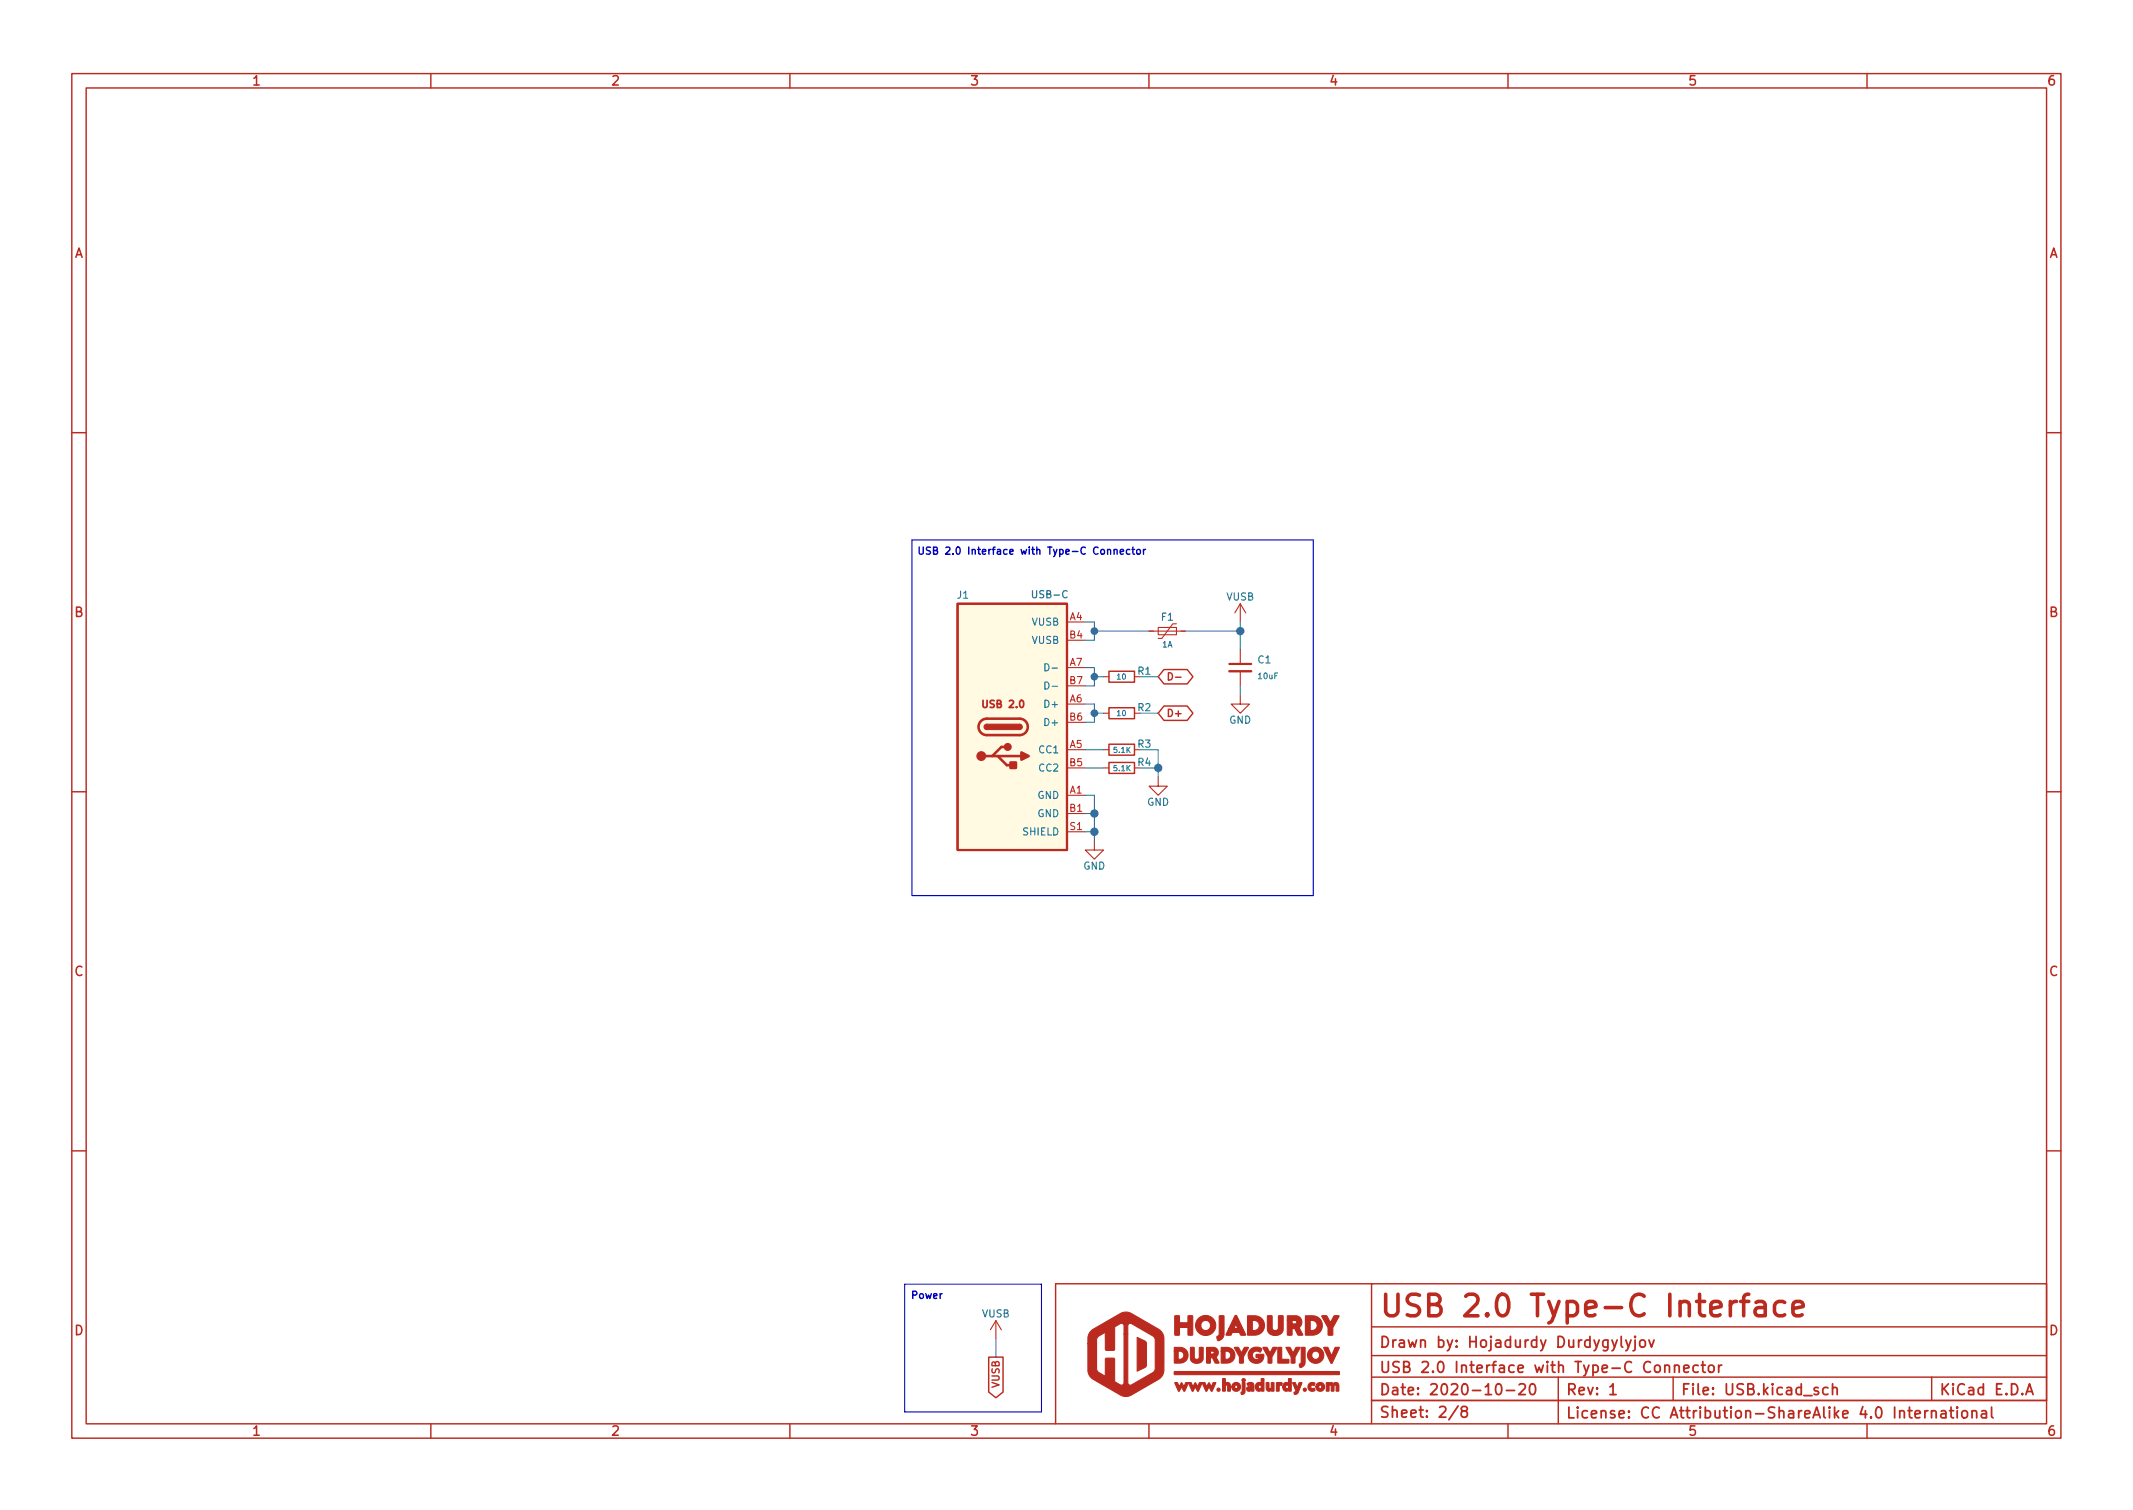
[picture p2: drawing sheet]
<svg xmlns="http://www.w3.org/2000/svg" width="297mm" height="210mm" viewBox="0 0 297 210" stroke-linecap="round" stroke-linejoin="round" font-family="sans-serif">
<g fill="none" stroke="#ba2a1f" stroke-width=".2">
<path d="M10 10.2h277v190.1h-277zM12 12.2h273v186.1h-273zM60 10.2v2M110 10.2v2M160 10.2v2M210 10.2v2M260 10.2v2M10 60.2h2M285 60.2h2M154.4 93.5h3.6v1.5h-3.6zM154.4 98.5h3.6v1.6h-3.6zM162.1 93.2h3.2l.8 1-.8 1h-3.2l-.8-1z"/>
<path d="M162.1 98.3h3.2l.8 1-.8 1h-3.2l-.8-1zM162.7 93.7a.51 .51 0 0 1 .6 .5 .51 .51 0 0 1-.6 .5zM163.7 94.3h.8M10 110.2h2M154.4 106.2h3.6v1.5h-3.6zM154.4 103.6h3.6v1.6h-3.6zM285 110.2h2M10 160.2h2M191 178.8h94v16.2h-94zM191 178.8h-44v19.5M285 160.2h2M60 198.3v2"/>
<path d="M110 198.3v2M137.7 189h2v4.8l-1 .8-1-.8zM160 198.3v2M191 188.8h94M191 184.8h94M191 195h94M191 191.8h94M191 195v3.3M210 198.3v2M217 191.8v6.5M233 191.8v3.2M260 198.3v2"/>
<path d="M269 191.8v3.2"/>
</g>
<g fill="none" stroke="#ba2a1f" stroke-width=".25">
<path d="M203.1 195.8l-1.3 1.9M203.8 196.5l-.2-.1a.31 .31 0 0 1-.1-.3 .31 .31 0 0 1 .3-.3l.4 .1a.31 .31 0 0 1 .1 .3 .31 .31 0 0 1-.2 .3h-.3l-.3 .3 .1 .4 .2 .1h.3l.2-.3v-.4l-.2-.1M208.5 192.8a.36 .36 0 0 1 .6 .2 .77 .77 0 0 1-.5 1.2 1 1 0 0 1-.1-1.4zM209.8 193.6h1.1M211.6 192.8l.2-.1 .5 .1a.41 .41 0 0 1 0 .5l-.8 .9h.9M213.1 192.8a.36 .36 0 0 1 .4-.1 .36 .36 0 0 1 .3 .3 .77 .77 0 0 1-.5 1.2 .91 .91 0 0 1-.2-1.4zM224.2 193.1l.4-.4v1.5M224.2 194.2h.9M224.5 186.6l.3 1M225.2 186.6l-.5 1.3-.2 .2M225.8 186.1v1.3l.2 .2M226.4 186.6l.4 1"/>
<path d="M227.1 186.6l-.5 1.3-.2 .2M227.7 186.6v1.3l-.1 .1-.2 .1M227.7 186.1l-.1 .1h.1h.1l-.1-.1v.1M228.5 186.7a.41 .41 0 0 1 .6 .2v.4a.41 .41 0 0 1-.4 .3 .41 .41 0 0 1-.4-.3v-.4zM229.6 186.6l.4 1 .3-1M230.6 190.2a.41 .41 0 0 1 .6 .2v.4a.41 .41 0 0 1-.4 .3 .41 .41 0 0 1-.4-.3v-.4zM231.8 190.2a.37 .37 0 0 1 .7 .1v.8M231.8 190.1v1M233.2 190.2a.37 .37 0 0 1 .6 .1v.8M233.2 190.1v1M234.5 190.6l.7-.2-.1-.2-.4-.1-.2 .2 .1 .7 .1 .1 .4-.1M236.5 190.2l-.4-.1-.3 .3v.4l.1 .2 .2 .1 .4-.1"/>
<path d="M236.9 190.1h.6M237.1 189.6v1.3l.1 .1 .3 .1M238.1 190.2a.41 .41 0 0 1 .6 .2v.4a.41 .41 0 0 1-.4 .3 .41 .41 0 0 1-.4-.3v-.4zM239.3 190.1v1M239.8 190.1l-.3 .1-.2 .2M254.6 193.3l-.5-.1-.3 .3v.4l.2 .2 .1 .1 .5-.1M255.2 193.3a.37 .37 0 0 1 .6 .1v.8M255.2 192.7v1.5M266.7 196.9l.7-.1-.1-.3-.4-.1-.2 .2 .1 .8h.1h.4M268.1 196.4v1M268.5 196.4l-.3 .1-.1 .2M269 196.6a.37 .37 0 0 1 .6 0v.8"/>
<path d="M269 196.4v1M270.3 196.5l.2-.1 .4 .1 .1 .9M271 196.8l-.5 .1a.29 .29 0 0 0-.2 .2 .29 .29 0 0 0 .2 .3h.5M271.5 196.4h.6M271.7 195.9v1.3l.1 .2h.3M272.6 195.9l-.1 .1 .1 .1v-.1v-.1v.2M272.6 196.4v1M273.3 196.5a.41 .41 0 0 1 .7 .2v.4a.41 .41 0 0 1-.4 .3 .41 .41 0 0 1-.4-.3v-.4zM274.6 196.6a.37 .37 0 0 1 .7 0v.8M274.6 196.4v1M276 196.5l.1-.1 .5 .1v.9M276.6 196.8l-.5 .1a.29 .29 0 0 0-.2 .2 .29 .29 0 0 0 .2 .3h.5"/>
<path d="M277.3 195.9v1.3l.3 .2M282.1 194.2l.5-1.5 .5 1.5M282.3 193.8h.7"/>
</g>
<path d="M241.8 181.2a.77 .77 0 0 0-.8 .6M242.4 181.2h1.1M243.5 180.2l-.5 .2-.2 .2v2.6M244.5 181.4l.3-.2h.6l.3 .2 .1 .2v1.6M245.8 181.9l-.3 .2h-.7a.59 .59 0 0 0-.4 .5 .59 .59 0 0 0 .4 .6h.7l.3-.1M248.5 181.4l-.2-.2h-.6l-.3 .2-.3 .4v.8l.3 .5 .3 .1h.6l.2-.1M249.7 182.2l1.4-.3-.1-.5-.3-.2h-.6l-.3 .2-.1 .2v1.2l.1 .3 .3 .1h.6l.3-.1" fill="none" stroke="#ba2a1f" stroke-width=".5"/>
<g fill="#ba2a1f" stroke="#ba2a1f" stroke-width=".15">
<path d="M152 185.3l4.1-2.4 .7-.2 .7 .2 3.9 2.2a1.57 1.57 0 0 1 .7 1.5v4.3a2.4 2.4 0 0 1-1.5 1.6l-3.1 1.8-.9 .1-.6-.1-3.7-2.2a1.56 1.56 0 0 1-.8-1.2v-3.8h1.2v3.5l.1 .3 .3 .2 .8 .4v-2.3l.1-.1h1.2v3.2l.7 .5a.37 .37 0 0 0 .4 0 .37 .37 0 0 0 .2-.4v-6.6h.6v6.8a.47 .47 0 0 0 .8 .1l2.6-1.6 .3-.3 .1-4.2-.1-.3-.2-.3-3.1-1.7a.36 .36 0 0 0-.4 .4v1.1h-.6v-1.2a.49 .49 0 0 0-.8-.1l-.5 .3v3.1l-.1 .1h-1l-.2-.1v-2.3l-1 .6-.2 .3v.6h-1.2v-.5a1.58 1.58 0 0 1 .5-1.3z"/>
<path d="M173 192.5h.4v1.3a.32 .32 0 0 1-.2 .3 .32 .32 0 0 1-.4-.1v-.1l.2-.2z"/>
<path d="M180 192.5h.4l.3 .7 .2-.7h.2a.14 .14 0 0 1 .2 .1 .14 .14 0 0 1-.1 .1l-.3 .9a.46 .46 0 0 1-.7 .5 .24 .24 0 0 1 .2-.4z"/>
<path d="M163.6 192.5h.2a.6 .6 0 0 1 .4 .6l.3-.6 .4 .6 .1-.3a.27 .27 0 0 1 .2-.3 .27 .27 0 0 1 .3 .1l-.4 .8a.26 .26 0 0 1-.2 .3l-.4-.6-.1 .3a.29 .29 0 0 1-.3 .3z"/>
<path d="M165.5 192.5h.4l.2 .6 .3-.6 .4 .6 .1-.3a.27 .27 0 0 1 .2-.3 .27 .27 0 0 1 .3 .1l-.4 .8a.25 .25 0 0 1-.2 .3l-.3-.6-.2 .3a.29 .29 0 0 1-.3 .3z"/>
<path d="M167.4 192.5h.2a.61 .61 0 0 1 .4 .6l.3-.6 .4 .6 .1-.3a.27 .27 0 0 1 .2-.3 .27 .27 0 0 1 .3 .1l-.3 .8a.25 .25 0 0 1-.3 .3l-.3-.6-.3 .6a.19 .19 0 0 1-.2 0 .19 .19 0 0 1-.1-.2z"/>
<path d="M171.7 192.7a.61 .61 0 0 1 1 .1 .61 .61 0 0 1-.4 .9 .61 .61 0 0 1-.8-.6h.4a.21 .21 0 0 0 .3 .2 .21 .21 0 0 0 .1-.4 .22 .22 0 0 0-.4 .2h-.4z"/>
<path d="M173.7 192.6a.54 .54 0 0 1 .7-.1 .54 .54 0 0 1 .2 .6v.3a.2 .2 0 0 1-.1 .3 .2 .2 0 0 1-.2-.1l-.1 .1a.34 .34 0 0 1-.4 0 .34 .34 0 0 1-.2-.4l.5 .1 .1-.1v-.1l-.6 .1 .2-.2 .4-.1-.1-.2-.3 .1z"/>
<path d="M175.6 192h.4v1.6l-.1 .1a.17 .17 0 0 1-.2 0 .17 .17 0 0 1-.1-.1 .48 .48 0 0 1-.5 .1 .48 .48 0 0 1-.3-.6h.4a.22 .22 0 0 0 .3 .2 .22 .22 0 0 0 .1-.4 .22 .22 0 0 0-.4 .2h-.4a.48 .48 0 0 1 .3-.5 .48 .48 0 0 1 .5 .1z"/>
<path d="M176.3 192.5h.4v.8l.2 .1 .1-.2v-.7h.4v1.2h-.3v-.2a.44 .44 0 0 1-.6 .1 .44 .44 0 0 1-.2-.5z"/>
<path d="M179.4 192h.4v1.6l-.1 .1a.17 .17 0 0 1-.2 0 .17 .17 0 0 1 0-.1 .48 .48 0 0 1-.6 .1 .48 .48 0 0 1-.3-.6h.4a.22 .22 0 0 0 .3 .2 .22 .22 0 0 0 .1-.4 .22 .22 0 0 0-.4 .2h-.4a.48 .48 0 0 1 .3-.5 .48 .48 0 0 1 .5 .1z"/>
<path d="M182.3 192.7a.45 .45 0 0 1 .4-.3 .45 .45 0 0 1 .4 .3 .21 .21 0 0 1-.1 .2 .21 .21 0 0 1-.3 0 .27 .27 0 0 0-.1 .4 .27 .27 0 0 0 .4 0 .26 .26 0 0 1 .1 .4 .26 .26 0 0 1-.4 0 .63 .63 0 0 1-.5-.4 .63 .63 0 0 1 .1-.6z"/>
<path d="M183.4 192.7a.62 .62 0 0 1 1 .1 .62 .62 0 0 1-.4 .9 .62 .62 0 0 1-.7-.6h.3a.22 .22 0 0 0 .4 .2 .22 .22 0 0 0 0-.4 .22 .22 0 0 0-.4 .1l-.3 .1z"/>
<path d="M170.3 192h.3v.7a.43 .43 0 0 1 .6-.1 .43 .43 0 0 1 .1 .5v.6h-.3v-.7a.17 .17 0 0 0-.3-.1 .17 .17 0 0 0-.1 .2v.6h-.3z"/>
<path d="M177.7 192.6l.4-.1v.2a.23 .23 0 0 1 .3-.2 .23 .23 0 0 1 .2 .3 .23 .23 0 0 1-.4 .1l-.1 .8h-.3z"/>
<path d="M184.7 192.5h.3l.1 .2a.34 .34 0 0 1 .6 0 .48 .48 0 0 1 .6-.1 .48 .48 0 0 1 .2 .6l-.1 .5h-.3v-.6a.17 .17 0 0 0-.1-.2 .17 .17 0 0 0-.2 .1v.7h-.1h-.3v-.7a.16 .16 0 0 0-.2-.1 .16 .16 0 0 0-.1 .2v.5a.2 .2 0 0 1-.2 .1 .2 .2 0 0 1-.2-.1z"/>
<path d="M163.5 191h22.9h.1v.2v.2h-.2h-22.7z"/>
<path d="M181.2 187.6l.6 .1-.1 2.1a.56 .56 0 0 1-.7 .5 .48 .48 0 0 1 .2-.6z"/>
<path d="M184.3 187.6h.6l.5 1.2 .5-1.2h.6l-.8 1.9a.26 .26 0 0 1-.3 .3z"/>
<path d="M165.8 187.6h.3a.17 .17 0 0 1 .2 0 .17 .17 0 0 1 0 .2v1.3a.36 .36 0 0 0 .5 .2 .36 .36 0 0 0 .2-.4v-1.3h.5l.1 1.6a.91 .91 0 0 1-1 .6 .91 .91 0 0 1-.8-.8z"/>
<path d="M174.1 187.9a1.09 1.09 0 0 1 1.6 0 .25 .25 0 0 1-.1 .3 .25 .25 0 0 1-.3 0 .58 .58 0 0 0-.8 .1 .58 .58 0 0 0 .1 .8 .58 .58 0 0 0 .8-.1h-.5l.1-.4h1a1.09 1.09 0 0 1-1.2 1.2 1.09 1.09 0 0 1-.9-1.4z"/>
<path d="M182.4 187.9a1.13 1.13 0 0 1 1.8 .2 1.13 1.13 0 0 1-.7 1.7 1.13 1.13 0 0 1-1.4-1.1h.6a.55 .55 0 0 0 .8 .5 .55 .55 0 0 0 0-.9 .55 .55 0 0 0-.8 .3v.1h-.6l.1-.4z"/>
<path d="M168 187.6h1a.78 .78 0 0 1 .6 .6 .78 .78 0 0 1-.2 .8l.3 .6a.17 .17 0 0 1 0 .2 .17 .17 0 0 1-.2 0h-.3l-.4-.7h-.2v.7h-.6v-1.3h.8a.22 .22 0 0 0 .3-.2 .22 .22 0 0 0-.4-.2h-.1v.4h-.6z"/>
<path d="M171.9 187.6h.6l.4 .8 .4-.8h.3a.16 .16 0 0 1 .3 .1 .15 .15 0 0 1-.1 .2l-.3 .4a1.49 1.49 0 0 0-.3 1.4l-.1 .1h-.5a1.85 1.85 0 0 0-.5-1.7z"/>
<path d="M175.9 187.6h.5l.5 .8 .4-.8h.3a.15 .15 0 0 1 .2 .1 .15 .15 0 0 1-.1 .2l-.2 .4a1.49 1.49 0 0 0-.4 1.4l-.1 .1h-.4a1.85 1.85 0 0 0-.5-1.7z"/>
<path d="M179.1 187.6h.6l.4 .8 .4-.8h.3a.16 .16 0 0 1 .3 .1 .15 .15 0 0 1-.2 .2l-.2 .4a1.49 1.49 0 0 0-.4 1.4v.1h-.5a1.77 1.77 0 0 0-.5-1.7z"/>
<path d="M163.5 187.6h.9a1.11 1.11 0 0 1 1 1.3 1.11 1.11 0 0 1-1.3 .9h-.6v-1.7h.6v1.2h.1a.57 .57 0 0 0 .7-.6 .57 .57 0 0 0-.7-.6h-.7z"/>
<path d="M170.1 187.6h.8a1.11 1.11 0 0 1 1.1 1.3 1.11 1.11 0 0 1-1.4 .9h-.5v-1.7h.5v1.2h.2a.57 .57 0 0 0 .6-.6 .57 .57 0 0 0-.7-.6h-.6z"/>
<path d="M178 187.6h.5v1.7h1v.5h-1.5z"/>
<path d="M169.8 183.2l.7 .1v2.5a.81 .81 0 0 1-.9 .8 .43 .43 0 0 1 .1-.7z"/>
<path d="M166.9 183.6a1.4 1.4 0 0 1 2.2 .3 1.4 1.4 0 0 1-.8 2 1.4 1.4 0 0 1-1.8-1.3h.7a.68 .68 0 0 0 1 .5 .68 .68 0 0 0 .1-1.1 .68 .68 0 0 0-1.1 .5v.1h-.7a1.34 1.34 0 0 1 .4-1z"/>
<path d="M176.5 183.2h.7v1.8a.44 .44 0 0 0 .4 .3 .44 .44 0 0 0 .4-.4v-1.7h.6l.1 2a1.15 1.15 0 0 1-1.2 .8 1.15 1.15 0 0 1-1-.9z"/>
<path d="M163.6 183.2l.7 .1v.9h1.1v-1h.7v2.7h-.7v-1.1h-1.1v1.1h-.7z"/>
<path d="M172 183.2a.28 .28 0 0 1 .4 .3l1 2.2a.16 .16 0 0 1 .1 .2 .16 .16 0 0 1-.3 0h-.4l-.2-.4h-1l-.2 .4h-.5a.14 .14 0 0 1-.2-.1 .14 .14 0 0 1 .1-.1l.3-.7h1.3l-.3-.6-.3 .6h-.7z"/>
<path d="M179.3 183.2h.9a.91 .91 0 0 1 1 .5 .91 .91 0 0 1-.3 1.1l.4 .9a.13 .13 0 0 1 .1 .1 .13 .13 0 0 1-.1 .1h-.6l-.4-.9h-.4v.9h-.6v-2h.6v.4h.3a.26 .26 0 0 0 .4-.1 .26 .26 0 0 0-.3-.3h-1z"/>
<path d="M184.1 183.2h.7l.5 1 .5-1h.5a.13 .13 0 0 1 .2 .1 .13 .13 0 0 1-.1 .1l-.3 .6a1.93 1.93 0 0 0-.5 1.8l-.1 .1h-.5a2.2 2.2 0 0 0-.6-2z"/>
<path d="M173.7 183.2h1.2a1.38 1.38 0 0 1 1.2 1.7 1.38 1.38 0 0 1-1.8 1h-.6v-2h.7v1.4a.75 .75 0 0 0 1-.8 .7 .7 0 0 0-.8-.6h-.9z"/>
<path d="M181.8 183.2h1.1a1.38 1.38 0 0 1 1.2 1.7 1.38 1.38 0 0 1-1.7 1h-.6v-2h.7v1.4a.75 .75 0 0 0 .9-.8 .71 .71 0 0 0-.7-.6h-.9z"/>
<path d="M158.4 186.2l1.2 .6 .1 .8-.1 2.6-.1 .2-1.1 .5z"/>
<circle cx="169.7" cy="193.5" r=".22"/>
<circle cx="181.7" cy="193.5" r=".22"/>
<circle cx="173.2" cy="192.2" r=".23"/>
</g>
<g fill="none" stroke="#ba2a1f" stroke-width=".15">
<path d="M148.6 86.6h2.5M148.6 98h2.5M148.6 93h2.5M148.6 89.1h2.5M148.6 95.5h2.5M153.7 94.2h.7M153.7 99.3h.7M158 94.2h.7M158 99.3h.7M160 87.9h5.1M161.3 87.4h2.5v1h-2.5zM163.8 86.9h-.5l-1.5 2h-.5"/>
<path d="M172.7 96.8v1.2h1.3l-1.3 1.3-1.3-1.3h1.3M172.7 84.1l-.7 1.2M172.7 84.1v2.5M172.7 90.4v2.1M172.7 93.5v2M172.7 84.1l.8 1.2M148.6 106.9h2.5M148.6 104.4h2.5M148.6 110.7h2.5M148.6 113.3h2.5M148.6 100.6h2.5M148.6 115.8h2.5"/>
<path d="M152.4 117.1v1.3h1.3l-1.3 1.2-1.3-1.2h1.3M153.7 106.9h.7M153.7 104.4h.7M158 106.9h.7M158 104.4h.7M161.3 108.2v1.3h1.3l-1.3 1.2-1.3-1.2h1.3M138.7 183.9l-.8 1.3M138.7 183.9v2.5M138.7 183.9l.7 1.3"/>
</g>
<path d="M171.2 93.5h3" fill="none" stroke="#ba2a1f" stroke-width=".33"/>
<path d="M133.3 84.1h15.3v34.3h-15.3zM171.2 92.5h3" fill="none" stroke="#ba2a1f" stroke-width=".3"/>
<path d="M133.3 84.1h15.3v34.3h-15.3z" fill="#fffae1" stroke="#fffae1" stroke-width=".14"/>
<g fill="#ba2a1f" stroke="#ba2a1f" stroke-width=".14">
<path d="M137.1 100.9l.3-.1v.8l-.3-.3z"/>
<path d="M142 100.8l.3 .1 .1 .3-.1 .3-.3 .1z"/>
<path d="M137.4 100.8h4.6v.8h-4.6z"/>
</g>
<path d="M136.6 100.4l.7-.3h4.7a1.14 1.14 0 0 1 1.1 1.1 1.14 1.14 0 0 1-1.1 1.2h-4.6a1.14 1.14 0 0 1-1-.7 1.14 1.14 0 0 1 .2-1.3zM136.7 105.3h5.5M138.9 105.3l1.3 1.2h.8M140.2 104h-.8l-1.2 1.3" fill="none" stroke="#ba2a1f" stroke-width=".36"/>
<g fill="#ba2a1f" stroke="#ba2a1f" stroke-width=".36">
<path d="M140.7 106.2h.8v.7h-.8z"/>
<path d="M142.2 104.8l1.1 .5-1.1 .5z"/>
<circle cx="136.7" cy="105.3" r=".51"/>
<circle cx="140.3" cy="104" r=".38"/>
</g>
<path d="M145.5 92.4a.5 .5 0 0 1 .6 .5 .5 .5 0 0 1-.6 .5zM145.5 95a.5 .5 0 0 1 .6 .5 .5 .5 0 0 1-.6 .4zM146.5 93h.8M146.5 95.6h.8" fill="none" stroke="#008484" stroke-width=".15"/>
<path d="M155.1 76.6l.2-.1 .2 .1 .1 .6M156 76.8l.5-.1-.1-.1-.3-.1-.1 .1 .1 .5h.3M157.3 76.6l-.2-.1-.2 .2 .1 .4h.3M157.6 76.5h.4M157.8 76.2v.8l.2 .2M158.3 76.6l.2-.1 .3 .1v.4l-.1 .1-.2 .1-.2-.1zM159.2 76.5v.7M159.5 76.5l-.3 .2" fill="none" stroke="#0000c2" stroke-width=".2"/>
<path d="M127 75.2h55.9v49.5h-55.9zM126 178.8h19v17.8h-19z" fill="none" stroke="#0000c2" stroke-width=".15"/>
<g fill="none" stroke="#437584" stroke-width=".15">
<path d="M151.1 93h1.3v2.5h-1.3M151.1 86.6h1.3v2.5h-1.3M151.1 98h1.3v2.6h-1.3M152.4 87.9h7.6M152.4 99.3h1.3M152.4 94.2h1.3M158.7 99.3h2.6M158.7 94.2h2.6M165.1 87.9h7.6M172.7 86.6v3.8M172.7 95.5v1.3M151.1 110.7h1.3v6.4"/>
<path d="M151.1 106.9h2.6M151.1 104.4h2.6M151.1 113.3h1.3M151.1 115.8h1.3M158.7 106.9h2.6M158.7 104.4h2.6v3.8M138.7 186.4v2.6"/>
</g>
<g fill="#437584" stroke="#437584" stroke-width=".15">
<circle cx="152.4" cy="87.9" r=".46"/>
<circle cx="152.4" cy="94.2" r=".46"/>
<circle cx="152.4" cy="113.3" r=".51"/>
<circle cx="172.7" cy="87.9" r=".51"/>
<circle cx="152.4" cy="99.3" r=".46"/>
<circle cx="152.4" cy="115.8" r=".51"/>
<circle cx="161.3" cy="106.9" r=".51"/>
</g>
<text font-size="4.2" fill="#ba2a1f" x="192" y="183.4">USB 2.0 Type-C Interface</text>
<g font-size="2.1" fill="#ba2a1f">
<text x="192" y="187.7">Drawn by: Hojadurdy Durdygylyjov</text>
<text x="192" y="191.2">USB 2.0 Interface with Type-C Connector</text>
<text x="192" y="194.3">Date: 2020-10-20</text>
<text x="192" y="197.4">Sheet: 2/8</text>
<text x="218" y="194.3">Rev: 1</text>
<text x="218" y="197.5">License: CC Attribution-ShareAlike 4.0 International</text>
<text x="234" y="194.3">File: USB.kicad_sch</text>
<text x="270" y="194.3">KiCad E.D.A</text>
</g>
<g font-size="1.8" fill="#ba2a1f">
<text x="35" y="11.9">1</text>
<text x="85" y="11.9">2</text>
<text x="135" y="11.9">3</text>
<text x="185" y="11.9">4</text>
<text x="235" y="11.9">5</text>
<text x="285" y="11.9">6</text>
<text x="10.3" y="35.9">A</text>
<text x="285.3" y="35.9">A</text>
<text x="10.3" y="85.9">B</text>
<text x="285.3" y="85.9">B</text>
<text x="10.3" y="135.9">C</text>
<text x="285.3" y="135.9">C</text>
<text x="10.3" y="185.9">D</text>
<text x="285.3" y="185.9">D</text>
<text x="35" y="199.9">1</text>
<text x="85" y="199.9">2</text>
<text x="135" y="199.9">3</text>
<text x="185" y="199.9">4</text>
<text x="235" y="199.9">5</text>
<text x="285" y="199.9">6</text>
</g>
<g font-size="1.4" fill="#0000c2">
<text x="127.6" y="77.2">USB 2.0 Interface with Type-C Connector</text>
<text x="126.7" y="180.9">Power</text>
</g>
<g font-size="1.4" fill="#008484">
<text x="133.3" y="83.4">J1</text>
<text x="144" y="83.3">USB-C</text>
<text x="170.8" y="83.6">VUSB</text>
<text x="143.7" y="87.1">VUSB</text>
<text x="143.7" y="89.6">VUSB</text>
<text x="161.7" y="86.4">F1</text>
<text x="158.5" y="93.9">R1</text>
<text x="175.2" y="92.4">C1</text>
<text x="145.8" y="98.5">D+</text>
<text x="145.8" y="101.1">D+</text>
<text x="158.5" y="99">R2</text>
<text x="171.2" y="100.8">GND</text>
<text x="144.8" y="104.9">CC1</text>
<text x="144.8" y="107.4">CC2</text>
<text x="158.5" y="106.6">R4</text>
<text x="158.5" y="104.1">R3</text>
<text x="144.5" y="113.8">GND</text>
<text x="144.5" y="111.2">GND</text>
<text x="159.7" y="112.2">GND</text>
<text x="142.5" y="116.3">SHIELD</text>
<text x="150.8" y="121.1">GND</text>
<text x="136.7" y="183.4">VUSB</text>
</g>
<g font-size="1.4" fill="#ba2a1f">
<text x="149" y="86.4">A4</text>
<text x="149" y="88.9">B4</text>
<text x="149" y="92.7">A7</text>
<text x="149" y="95.2">B7</text>
<text x="137.1" y="98.6">USB 2.0</text>
<text x="149" y="97.8">A6</text>
<text x="149" y="100.3">B6</text>
<text x="162.3" y="99.8">D+</text>
<text x="149" y="104.1">A5</text>
<text x="149" y="106.7">B5</text>
<text x="149" y="113">B1</text>
<text x="149" y="110.5">A1</text>
<text x="149" y="115.6">S1</text>
<text x="139.2" y="193.1" transform="rotate(-90 139.2 193.1)">VUSB</text>
</g>
<g font-size="1.1" fill="#008484">
<text x="161.8" y="90.1">1A</text>
<text x="175.3" y="94.6">10uF</text>
</g>
<g font-size="1" fill="#008484">
<text x="155.6" y="94.6">10</text>
<text x="155.6" y="99.7">10</text>
<text x="155.1" y="107.4">5.1K</text>
<text x="155.1" y="104.8">5.1K</text>
</g>
</svg>
